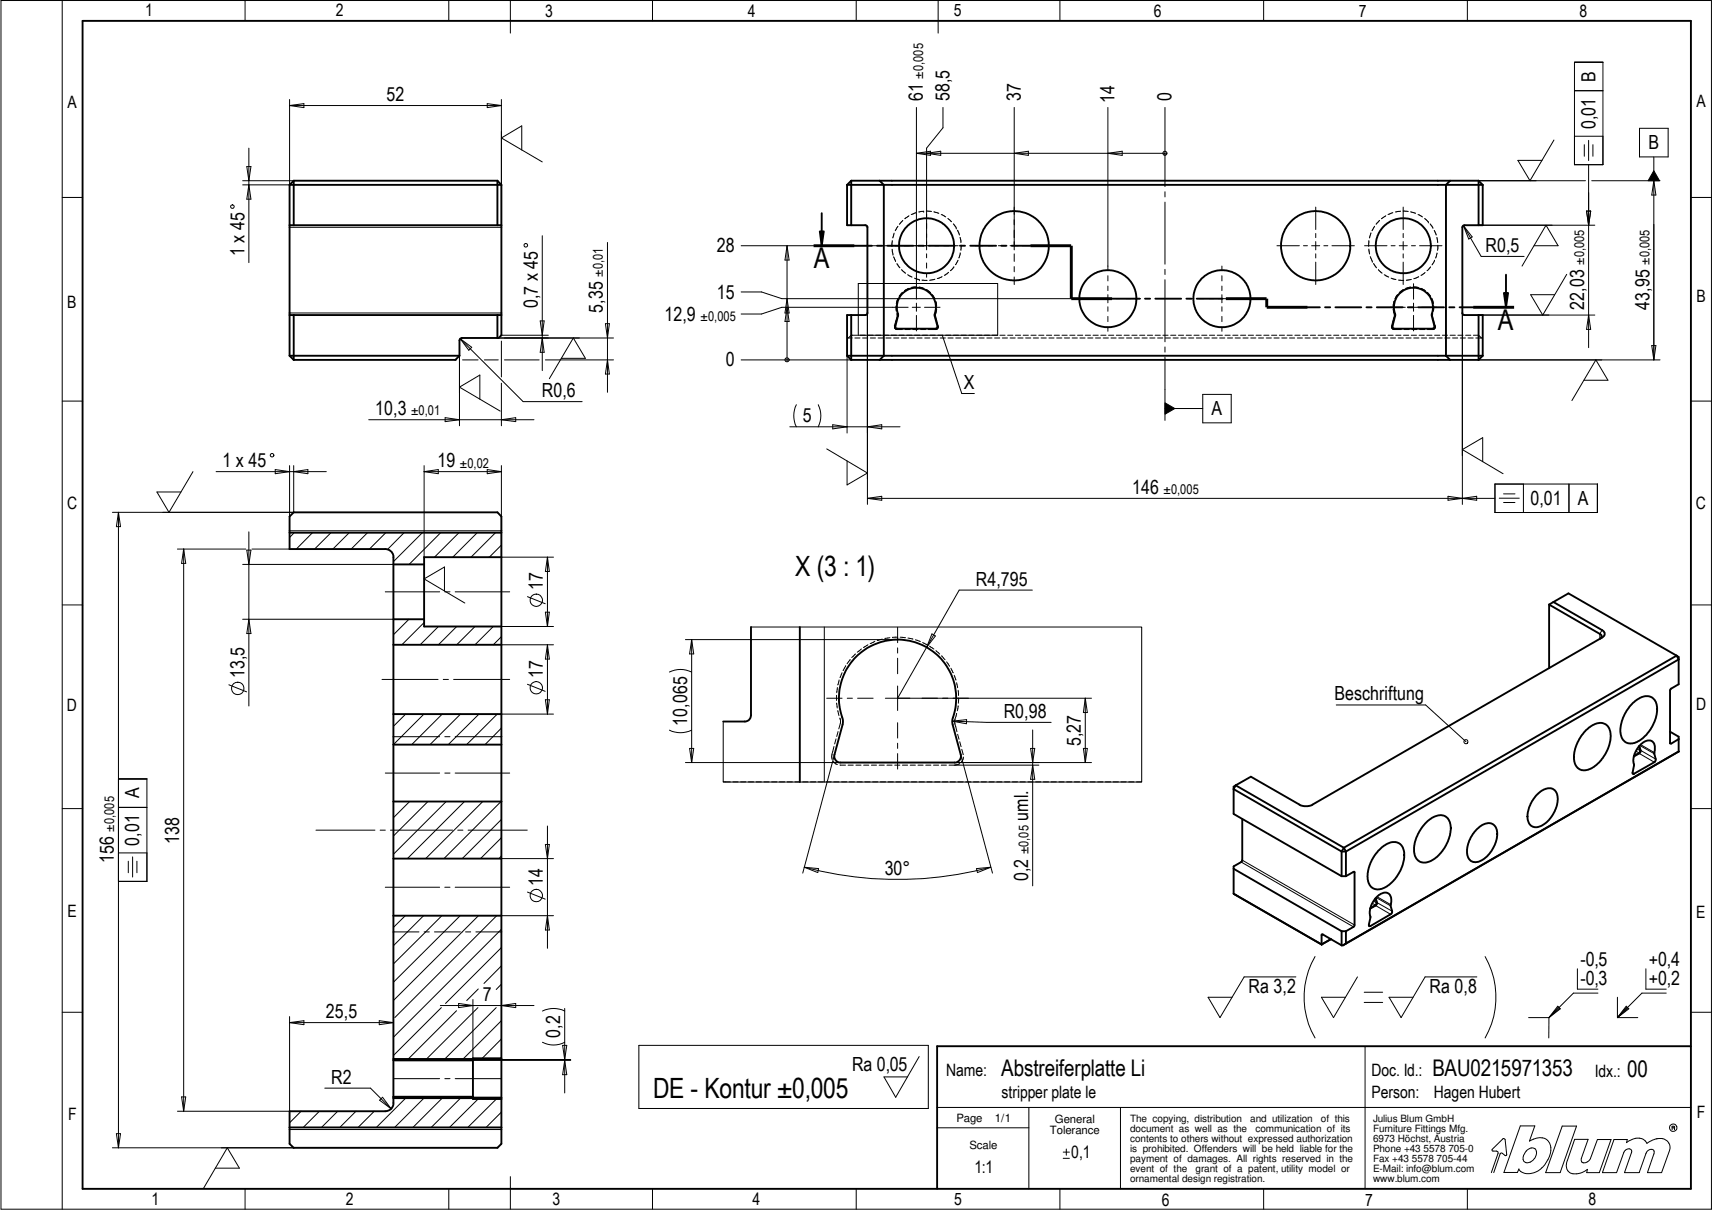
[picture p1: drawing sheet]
<svg xmlns="http://www.w3.org/2000/svg" width="420mm" height="297mm" viewBox="0 0 420 297" stroke-linecap="round" stroke-linejoin="round" font-family="sans-serif">
<g fill="none" stroke="#000" stroke-width=".25">
<path d="M.2 .1h419.8v296.7h-419.8zM15.3 .1v296.7M60.1 .1v5M110.1 .1v5M125.3 .1v8M160.1 .1v5M210.1 .1v5M230.2 .1v8M260.1 .1v5M310.1 .1v5M360.1 .1v5M386.4 15.3h7v25.1h-7z"/>
<path d="M61.1 36.4v28.1M71.1 24.4v21h-11.5M71.1 25.9h52M71.1 25.9l3.5-.5v1zM119.6 25.4l3.5 .5-3.5 .5zM123.1 24.4v30.9M128 36.8v-5.9l-4.9 3 10 5.9M224.9 37.6h61M224.9 26.4v47M224.9 37.6l3.5-.5v1zM227.4 37.6l3.5-.5v1zM231.4 26.4v5l-4 5v24.9"/>
<path d="M248.9 26.4v34.9M248.9 37.6l3.5-.5v1zM271.9 26.4v40M271.9 37.6l3.5-.5v1zM285.9 37.6h.1M285.9 26.4v19.4M381.4 34.4l-5.9 10-3-5h5.9M386.4 33.4h7M386.4 22.3h7M388.8 35.5v2.9M389.9 34.5v4.9M390.9 35.5v2.9"/>
<path d="M402.4 31.5h7v7h-7zM405.9 38.5v49.8M15.3 48.5h5M59.6 44.4h12.5M60.6 40.9h1l-.5 3.5zM61.1 45.4l.5 3.5h-1zM71.1 55.8h52M133.1 57.9v33.1M149.1 59.5v36.8M219 59.1l-.1 1.4M219.4 57.2l-.3 1.2M220.3 55.5l-.6 1.1"/>
<path d="M221.6 54.1l-.9 .9M223.1 53l-1 .7M224.8 52.2l-1.2 .5M226.7 51.9h.1M226.7 51.9l-1.2 .1M227.3 51.8l1.3 .1M229.2 52l1.2 .4M231 52.7l1.1 .6M232.6 53.6l.9 .8M234 54.9l.7 1.1M234.7 56h.1M235 56.5l.4 1.2"/>
<path d="M235.6 58.3l.2 1.3M285.9 47.1v1.2M285.9 49.6v15.3M322.9 50.8v5.5M322.9 57.3v1M322.9 59.3v2M335.9 59.1v1.4M336.5 57.2l-.4 1.2M337.3 55.5l-.6 1.1M338.6 54.1l-.9 .9M340.1 53l-1.1 .7M341.8 52.2l-1.2 .5"/>
<path d="M343.7 51.9l-1.2 .1M344.3 51.8l1.3 .1M344.4 50.8v5.5M344.4 57.3v1M344.4 59.3v2M346.2 52l1.2 .4M348 52.7l1.1 .6M349.6 53.6l1 .9M350.6 54.5h.1M351 54.9l.7 1.1M352 56.6l.5 1.1M352.6 58.3l.2 1.3"/>
<path d="M359.1 55.4l4.4 7.5h10.5M359.1 55.4l2.2 2.8-.8 .5zM362.9 44.4h26.2M362.9 55.3h28.5M389.4 51.8h1l-.5 3.5zM389.9 40.4v44.9M390.6 44.4h16.8M405.9 41.9l1.4 2.5h-2.8zM405.9 44.4l.5 3.5h-1zM415 48.5h5M71.1 76.8h52M132.6 78.8h1l-.5 3.5z"/>
<path d="M148.6 79.5h1l-.5 3.5zM181.9 71.7h5l5 1.6h73.1M181.9 60.3h46.5M193.2 73.3l.5 3.5h-1.1zM193.2 60.3v28M193.2 75.4l.5 3.5h-1.1zM193.2 60.3l.5 3.5h-1.1zM210.6 69.6h34.2v12.7h-34.2zM212.9 76.8v47M218.9 61.2l.2 1.2M219.1 62.4h.1M219.3 63l.5 1.2"/>
<path d="M219.8 78.8l-.3 1.2M219.9 75.1l.1 1.3M220.1 64.7l.7 1M220.1 77l.1 .6-.3 1.1M220.4 73.3l-.4 1.2M221.3 66.2l.9 .9M221.5 71.8l-.8 .9M222.7 67.4l1.1 .6M222.9 75.4h-31l-5 1.7h-5M223.1 70.8l-1.1 .5M223.9 75.4h2M224.4 68.3l1.2 .4"/>
<path d="M224.9 74.4v2M224.9 77.4v3.8M224.9 70.4l-1.2 .1M225.6 70.5l1.2 .3M225.6 68.7h.1M226.3 68.7l1.2 .1M226.9 75.4h3.8M227.4 71.1l1 .7M227.4 62.3v1M227.4 64.6v1.2M227.4 67.1v1M228.4 71.8h.1"/>
<path d="M228.8 72.3l.6 1.1M229.4 60.3h1M229.4 68.5l-1.2 .3M229.6 77.1v.1M229.6 74l.3 1.2M229.9 75.8l-.3 1.7 .6 2.5M231.2 67.9l-1.2 .5M231.6 60.3h1.3M232.8 66.8l-1 .8M234.1 65.5l-.9 1M234.2 60.3h1M235.1 63.9l-.6 1.1"/>
<path d="M235.7 62.1l-.4 1.2M235.9 60.2l-.1 1.3M239.4 60.3h1.8M242.5 60.3h1.2M245 60.3h1.9M247.9 60.3h2M248.9 62.3v1.9M248.9 65.4v1.3M248.9 68v1.8M250.9 60.3h1.8M254 60.3h1.3M256.5 60.3h1.9"/>
<path d="M266.3 73.3h1.2M268.8 73.3h1.1M270.9 73.3h2M271.9 67.7v1.3M271.9 70.2v1.1M271.9 72.3v2M271.9 75.3v1.1M271.9 77.7v1.3M273.9 73.3h1.1M276.3 73.3h1.2M278.8 73.3h1.1M285.9 66.1v1.3"/>
<path d="M285.9 68.7v15.2M291.9 73.3h1.1M294.2 73.3h1.3M296.8 73.3h1.1M298.9 73.3h2M299.9 65.3v1.1M299.9 67.7v1.3M299.9 70.2v1.1M299.9 72.3v2M299.9 75.3v1.1M299.9 77.7v1.3M301.9 73.3h1.1"/>
<path d="M304.2 73.3h1.3M306.8 73.3h1.1M313.4 60.3h5.5M319.9 60.3h1M321.9 60.3h2M322.9 62.3v1M322.9 64.3v5.5M324.9 60.3h1M326.9 60.3h5.5M334.9 60.3h5.5M335.9 61.1l.2 1.3M336.3 63l.5 1.1"/>
<path d="M336.8 64.1h.1M337.1 64.7l.7 1M338.3 66.2l.9 .9M339.7 67.4l1.1 .6M341.1 75.4h3.8M341.4 68.3l1.2 .3M341.4 60.3h1M341.8 78.8l-.3 1.2M341.9 75.8l.1 .3a3.6 3.6 0 0 1-.1 2.6M342.1 74l-.2 1.2M343 72.3l-.7 1.1M343.2 68.7l1.3 .1"/>
<path d="M343.4 60.3h2M344.4 62.3v1M344.4 64.3v5.5M344.4 71.1l-1 .7M345.9 75.4h2M346.2 70.5l-1.2 .3M346.4 68.6l-1.3 .2M346.4 60.3h1M346.8 70.4l1.3 .2M346.9 69.6v3.8M346.9 74.4v2M346.9 77.4v3.8"/>
<path d="M347 68.4h.1M348.1 70.6h.1M348.2 67.9l-1.2 .5M348.4 60.3h5.5M348.7 70.8l1.1 .6M348.9 75.4h3.8M349.7 66.9l-1 .7M350.3 71.8l.8 .9M351.1 65.5l-.9 1M351.4 73.3l.4 1.2M351.6 77l.3 1.7M351.8 74.5h.1"/>
<path d="M351.9 75.1l-.1 1.3M351.9 78.8l.3 1.3a.63 .63 0 0 1-.4 .8h-1.5M352.1 63.9l-.7 1.1M352.7 62.1l-.4 1.2M352.9 60.2l-.1 1.3M358.9 76.8v47M362.9 77.3h28.5M376.5 60.3h5.9l-3-5-5.9 10M384.5 67.4l-5.9 9.9-2.9-5h5.8M389.9 77.3l.5 3.6h-1zM15.3 98.5h5M111.7 88.3h.3"/>
<path d="M112.8 87.3v17.2M112.9 83.1l15.5 15.5h14.5M112.9 83.1l2.9 2.2-.7 .7zM113.5 88.3h3.8M117.8 98v-5.9l-5 2.9 10 5.9M118.9 88.3h3.4M122.1 83h28.5M123.1 82.3h11.5M123.1 83.7v8.8M123.1 94.1v10.4M123.8 88.3h8.5M133.1 83l.5 3.5h-1z"/>
<path d="M133.8 88.3h16.8M137.7 88h6l-3-5-5.9 10M149.1 88.3l.5 3.5h-1zM181.9 88.3h27M193.2 88.3h.1M195.4 99.4a6.1 6.1 0 0 0 0 5.4M200.8 99.4a6.1 6.1 0 0 1 0 5.4M207.9 83h1.3M207.9 87.3v19M209.8 83h1.3M210.5 82.3h-1.6l-.7 .7M211.7 83h1.3"/>
<path d="M213.6 83h1.3M215.5 83h1.3M217.4 83h1.3M219.3 83h1.3M219.5 80l.1 .5M219.6 80.5h.1M219.6 80.5l.5 .4h1.4M219.9 80.8h.1M221.2 83h1.3M222.1 80.9h1.3M223.1 83h1.3M224 80.9h1.3"/>
<path d="M225 83h1.3M225.9 80.9h1.3M226.9 83h1.3M228.8 83h1.3M230.2 80.6h-.1M230.2 80.1h.1M230.3 80.1l-.2 .6-.4 .2h-1.9M230.7 83h1.3M231.3 82.3l4.7 14.3h3.1M232.7 83h1.2M234.6 83h1.2M236.5 83h1.2"/>
<path d="M238.4 83h1.2M240.3 83h1.2M242.2 83h1.2M244.1 83h1.3M245.4 82.3h1.3M246 83h1.3M247.3 82.3h1.3M247.9 83h1.3M249.2 82.3h1.3M249.8 83h1.3M251.1 82.3h1.3M251.7 83h1.3"/>
<path d="M253 82.3h1.3M253.6 83h1.3M254.9 82.3h1.3M255.5 83h1.3M256.8 82.3h1.3M257.4 83h1.3M258.7 82.3h1.3M259.3 83h1.3M260.6 82.3h1.3M261.2 83h1.3M262.5 82.3h1.3M263.1 83h1.3"/>
<path d="M264.4 82.3h1.3M265 83h1.3M266.3 82.3h1.3M266.9 83h1.3M268.3 82.3h1.2M268.8 83h1.3M270.2 82.3h1.2M270.8 83h1.2M271.9 80.2v1.1M272.1 82.3h1.2M272.7 83h1.2M274 82.3h1.2"/>
<path d="M274.6 83h1.2M275.9 82.3h1.2M276.5 83h1.2M277.8 82.3h1.2M278.4 83h1.2M279.7 82.3h1.3M280.3 83h1.2M281.6 82.3h1.3M282.2 83h1.3M283.5 82.3h1.3M284.1 83h1.3M285.4 82.3h1.3"/>
<path d="M285.9 98.9l2.4 1.4-2.4 1.4zM285.9 85.2v1.2M285.9 87.7v15.5M286 83h1.3M287.3 82.3h1.3M287.9 83h1.3M289.2 82.3h1.3M289.8 83h1.3M291.1 82.3h1.3M291.7 83h1.3M293 82.3h1.3M293.6 83h1.3"/>
<path d="M294.9 82.3h1.3M295.2 96.8h7v7h-7zM295.5 83h1.3M296.8 82.3h1.3M297.4 83h1.3M298.7 82.3h1.3M299.3 83h1.3M299.9 80.2v1.1M300.6 82.3h1.3M301.2 83h1.3M302.5 82.3h1.3M303.1 83h1.3"/>
<path d="M304.4 82.3h1.3M305 83h1.3M306.4 82.3h1.2M306.9 83h1.3M308.3 82.3h1.2M308.9 83h1.2M310.2 82.3h1.2M310.8 83h1.2M312.1 82.3h1.2M312.7 83h1.2M314 82.3h1.2M314.6 83h1.2"/>
<path d="M315.9 82.3h1.2M316.5 83h1.2M317.8 82.3h1.3M318.4 83h1.2M319.7 82.3h1.3M320.3 83h1.3M321.6 82.3h1.3M322.2 83h1.3M323.5 82.3h1.3M324.1 83h1.3M325.4 82.3h1.3M326 83h1.3"/>
<path d="M327.3 82.3h1.3M327.9 83h1.3M329.2 82.3h1.3M329.8 83h1.3M331.1 82.3h1.3M331.7 83h1.3M333 82.3h1.3M333.6 83h1.3M334.9 82.3h1.3M335.5 83h1.3M336.8 82.3h1.3M337.4 83h1.3"/>
<path d="M338.7 82.3h1.3M339.3 83h1.3M340.6 82.3h1.3M341.2 83h1.3M341.5 80.1a.63 .63 0 0 0 .5 .8h1.9M341.5 80.1h.1M341.6 80.5h.1M342.5 82.3h1.3M343.1 83h1.3M344.5 82.3h1.2M344.6 80.9h1.3M345 83h1.3"/>
<path d="M346.4 82.3h1.2M346.5 80.9h1.3M347 83h1.2M348.3 82.3h1.2M348.4 80.9h1.3M348.9 83h1.2M350.2 82.3h1.2M350.8 83h1.2M352.1 82.3h1.2M352.2 80.5h.1M352.7 83h1.2M354 82.3h1.2"/>
<path d="M354.6 83h1.2M355.9 82.3h1.3M356.5 83h1.2M357.8 82.3h1.3M358.4 83h1.3M359.7 82.3h1.3M360.3 83h1.3M361.6 82.3h1.3l.7 .7M362.2 83h1.7M362.9 88.3h44.5M388.7 93.3h5.9l-2.9-5-5.9 10M405.4 84.8h1l-.5 3.5z"/>
<path d="M415 98.5h5M47.4 115.8l-5.9 10-3-5h5.9M53 115.8h27.1M67.6 115.3l3.5 .5-3.5 .5zM71.1 114.3v12.5M72.1 114.3v11.5h-44.5M72.1 115.8l3.5-.5v1zM90.5 103h40.6M104.1 115.8h19M104.1 114.3v22.5M104.1 115.8l3.5-.5v1zM109.3 102.5l3.5 .5-3.5 .5z"/>
<path d="M119.6 115.3l3.5 .5-3.5 .5zM123.1 114.3v22.5h12.7M123.1 103l3.5-.5v1zM193.8 104.8h27.1M202.9 110.2l10 5.9-5 2.9v-5.8M204.4 104.3l3.5 .5-3.5 .5zM212.9 104.8l3.5-.5v1zM285.9 100.3h9.3M363.9 113.3v-5.9l-5 3 10 5.9M366.9 118.8h25.1v7h-25.1zM373.9 118.8v7M385.1 118.8v7"/>
<path d="M29.1 125.8v156M29.1 125.8l.5 3.5h-1zM43.5 134.8h16.8M45.1 134.8v138M45.1 134.8l.5 3.5h-1zM59.6 138.6h37M60.6 135h1l-.5 3.6zM61.1 130.6v42.7M61.8 134.8h9.3M71.1 130.3h52M72.2 130.8l-1.1 1.2M76.7 130.8l-4 4"/>
<path d="M81.2 130.8l-4 4M85.7 130.8l-4 4M90.2 130.8l-4 4M94.7 130.8l-4 4M99.2 130.8l-4.1 4.1M103.7 130.8l-7.1 7.1M108.2 130.8l-7.8 7.8M112.6 130.8l-6 6M117.1 130.8l-6 6M121.6 130.8l-6 6M123.1 133.8l-3 3M134.4 136.8v17"/>
<path d="M134.4 136.8l.4 3.5h-1zM212.9 122.3h154M212.9 122.3l3.5-.5v1zM355.4 121.8l3.5 .5-3.5 .5zM358.9 122.3l3.5-.5v1zM367.9 122.3h5M369 121.2h2.8M369 123.4h2.8M15.3 148.5h5M59.6 152h37M61.1 152l.5 3.5h-1zM94.6 145.3h13.3"/>
<path d="M100.4 152l-3.8 3.8M104.1 152.8l-5.5 5.5M107.6 153.8l-4.5 4.5M109.1 145.1v-5.9l-5 2.9 10 5.9M109.2 145.3h1.2M111.7 145.3h13.4M112.1 153.8l-4.5 4.5M116.6 153.8l-4.5 4.5M121.1 153.8l-4.5 4.5M123.1 156.3l-2 2M123.1 153.8h12.7M123.1 158.3h12.7"/>
<path d="M129.4 146.5l4.4 1.7M133.8 150.3h1l-.4 3.5zM134.4 158.3v17M134.4 158.3l.4 3.5h-1zM168.2 157h52.1M169.7 157v30.2M169.7 157l.6 3.5h-1.1zM184.3 153.9h95.9v38.1h-102.7v-14.9M202.3 153.9v38.1M211.4 159.3l-1 .8M213 158.3l-1.1 .7M214.7 157.4l-1.1 .6"/>
<path d="M216.5 156.9l-1.2 .3M218.4 156.5l-1.2 .2M219 156.5h.1M220.3 156.4h.1M220.3 156.4l-1.2 .1M220.3 154v3.8M220.3 159v1.3M220.9 156.4l1.3 .1M222.8 156.6l1.3 .3M224.7 157.1l1.2 .4M226.4 157.7l1.2 .6M228.1 158.6l1.1 .7"/>
<path d="M228.7 155.6l.9 .5-2.2 2.8zM229.7 159.7l.9 .9M253.4 144.9h-18l-15.1 26.5M393.2 154.7l-.6 .9v1.2M415 148.5h5M56.2 168.1l4.3 1.7M93.8 166.8h13.7M99.6 175.3l-3 3M104 175.3l-7.4 7.5M108.5 175.3l-7.5 7.5M108.8 166.8h1.3M111.3 166.8h13.8"/>
<path d="M113 175.3l-7.5 7.5M117.5 175.3l-7.5 7.5M122 175.3l-7.5 7.5M123.1 178.7l-4.1 4.1M123.1 175.3h12.7M129.4 168l4.4 1.7M133.8 171.8h1l-.4 3.5zM164.3 179.2a6.2 6.2 0 0 0 5.4 0M164.3 165a6.2 6.2 0 0 1 5.4 0M202.9 171.4h3.8M205.3 170.7v1.3M205.3 172.6l.2 1.2"/>
<path d="M205.5 168.8l-.2 1.3M205.6 174.5l.3 1.2M205.7 179.6l-.4 1.2M205.9 166.9l-.3 1.2M206.1 176.3l.1 1.3M206.2 177.8l-.3 1.1M206.2 177.6h.1M206.7 165.1l-.5 1.2M207.5 163.4l-.6 1.2M207.9 171.4h1.3M208.6 161.9l-.7 1M209.9 160.5l-.9 .9"/>
<path d="M210.5 171.4h3.8M217.3 171.4h50.6M220.3 161.6v3.8M220.3 168.4v6M220.3 177.4v3.8M231.1 161l.8 1M232.3 162.5l.7 1M233 163.5h.1M233.4 164l.5 1.2M233.7 177l8.5 .3h15.8M233.7 177l3.5-.3v1zM234.2 165.8l.4 1.2"/>
<path d="M234.4 176.5l-.1 .9 .6 2.2M234.4 176.5h.1M234.8 175.1l-.4 1.3M234.8 167.6l.2 1.2M235.2 173.3l-.3 1.2M235.2 169.5v1.2M235.3 171.4l-.1 1.2M253.4 179.2v38.3M266.3 171.4v15.8M266.3 171.4l.6 3.5h-1zM327.9 173.1h22l9.9 9M15.3 198.5h5"/>
<path d="M29.1 191.2h7v25.2h-7M29.1 198.2h7M94.6 189.8h13.3M96.6 180.8h11.3M100.5 196.8l-3.9 3.9M105 196.8l-8.4 8.4M109.2 180.8h1.2M109.2 189.8h1.2M109.5 196.8l-12.9 12.9M111.7 180.8h11.4M111.7 189.8h13.4M114 196.8l-14 14"/>
<path d="M118.5 196.8l-14 14M123 196.8l-14 14M168.2 187.2h38.1M169.2 183.7h1.1l-.6 3.5zM177.5 191.9h1.7M179.9 191.9h1.2M181.8 191.9h1.2M183.7 191.9h1.2M185.6 191.9h1.2M187.5 191.9h1.3M189.4 191.9h1.3M191.3 191.9h1.3"/>
<path d="M193.2 191.9h1.3M195.1 191.9h1.3M197 191.9h1.3M198.9 191.9h1.3M200.8 191.9h1.3M202.7 191.9h1.3M204.5 186.9l.6 .6 .4 .2M204.6 191.9h1.3M204.7 183.3l-.5 1.9v1.2M204.8 185.3l-7.8 29M205.2 181.4l-.4 1.2M206.2 187.8h1.3"/>
<path d="M206.5 191.9h1.3M208.1 187.8h1.3M208.4 191.9h1.3M210 187.8h1.3M210.3 191.9h1.3M212 187.8h1.2M212.2 191.9h1.3M213.9 187.8h1.2M214.2 191.9h1.2M215.8 187.8h1.2M216.1 191.9h1.2M217.7 187.8h1.2"/>
<path d="M218 191.9h1.2M219.6 187.8h1.2M219.9 191.9h1.2M220.3 182.5v1.2M220.3 185v3.8M221.5 187.8h1.2M221.8 191.9h1.2M223.4 187.8h1.3M223.7 191.9h1.2M225.3 187.8h1.3M225.6 191.9h1.3M227.2 187.8h1.3"/>
<path d="M227.5 191.9h1.3M229.1 187.8h1.3M229.4 191.9h1.3M231 187.8h1.3M231.3 191.9h1.3M232.9 187.8h22.1M233.2 191.9h1.3M234.3 187.2h33.6M235 180.3l.4 1.2M235.1 191.9h1.3M235.5 182.1l.4 1.2M235.5 187.5l-1.2 .3"/>
<path d="M235.8 185.3l7.8 29M236 183.9l.4 1.3M236.4 185.8l-.1 .7-.3 .5M237 191.9h1.3M238.9 191.9h1.3M240.8 191.9h1.3M242.7 191.9h1.3M244.6 191.9h1.3M246.5 191.9h1.3M248.4 191.9h1.3M250.3 191.9h1.3M252.3 191.9h1.2"/>
<path d="M252.9 183.7h1l-.5 3.5zM253.4 187.8l.5 3.5h-1zM254.2 191.9h1.2M256.1 191.9h1.2M258 191.9h1.2M259.9 191.9h1.2M261.8 191.9h1.2M263.7 191.9h1.3M265.6 191.9h1.3M265.9 183.7h1l-.6 3.5zM267.5 191.9h1.3M269.4 191.9h1.3"/>
<path d="M271.3 191.9h1.3M273.2 191.9h1.3M275.1 191.9h1.3M277 191.9h1.3M278.9 191.9h1.3M400.6 189.7l.4 .2M401.5 184.4l.8 .4M401.8 183.9l.7 .4M402.3 185l3.7 2.1M402.5 183l3.5 2M402.6 182.8l3.4 1.9M402.6 184.2l3.7 2.2"/>
<path d="M409.9 182.4l.3 .1M415 198.5h5M29.1 209.4h7M31.5 211.4v2.8M32.5 210.4v4.9M33.6 211.4v2.8M77.5 203.8h14.5M93.3 203.8h1.3M94.6 217.8h13.3M95.8 203.8h15.3M109.2 217.8h1.2M111.7 217.8h13.4"/>
<path d="M112.3 203.8h1.3M114.9 203.8h14.5M123.1 201.2l-9.7 9.6M123.1 205.7l-5.2 5.1M123.1 210.1l-.6 .7M123.1 210.8h12.7M129.4 219l4.4 1.7M133.8 207.3h1l-.4 3.5zM134.4 202.8v30M197.4 212.9a89.1 89.1 0 0 0 45.8 0M197.4 212.9l3.5 .3-.2 1zM239.6 213.2l3.6-.3-3.3 1.3z"/>
<path d="M304.6 211.6l27.6 15.9M304.9 211.2l27.5 15.9M332.2 214l.2 .2M96.6 228.8h6.2M99.5 224.8l-2.9 2.9M104 224.8l-7.4 7.4M104.1 228.8h1.3M106.6 228.8h6.4M108.4 224.8l-11.8 11.8M112.9 224.8l-16.3 16.3M114.2 228.8h1.3M116.8 228.8h6.3"/>
<path d="M117.4 224.8l-20.8 20.8M121.9 224.8l-25 25M123.1 228.1l-26.5 26.5M123.1 232.6l-13.8 13.7M123.1 237.1l-4.3 4.3M123.1 224.8h12.7M134.4 224.8l.4 3.5h-1zM318 239.8h-12.7l-5.9 10-2.9-5h5.9M322.7 234.8a19.9 19.9 0 0 0 0 20M324.6 229.4l-.3 .2M333.2 239.8l-5.9 10-3-5h5.9M335.9 227.1l.4 .2"/>
<path d="M336.8 221.7l.8 .5M337.1 221.2l.8 .5M337.6 222.3l3.7 2.2M337.8 220.3l3.5 2.1M337.9 220.1l3.4 2M337.9 221.6l3.8 2.1M362.4 239.8h-12.7l-5.8 10-3-5h5.9M364.5 234.8a20.2 20.2 0 0 1 0 20M387.1 237.8v5h5.1M403.9 237.8v5h5M15.3 248.5h5M71.1 249.6v23.2h-27.6"/>
<path d="M71.1 251l3.5-.4v.9zM71.1 251h25.5M93.1 250.6l3.5 .4-3.5 .5zM108.1 246.8h23M108.3 247.4l-11.7 11.7M112 248.1l-11.8 11.9M112.6 246.3l3.5 .5-3.5 .6zM116.1 245.4v14.4M117.3 247.4l-12.6 12.6M117.4 242.8l-2.9 2.8M121.8 247.4l-12.6 12.6M123.1 250.6l-9.4 9.4"/>
<path d="M123.1 241.6l-1.3 1.3M123.1 255.1l-4.7 4.7M123.1 259.5l-.3 .3M123.1 246.8l3.5-.5v1.1zM133.1 255.9a5.8 5.8 0 0 0 5.5 0M133.1 248.2a6.2 6.2 0 0 1 5.5 0M138.1 256.6h1l-.5 3.5zM138.6 247.6v20.7M156.8 256.6h71v15.5h-71zM225.6 259.4l-5.8 10-2.9-5h5.8M334.8 246.1h4.5M334.8 243.6h4.5"/>
<path d="M335 256.8v35M375.1 249.8h5M380.1 249.8v5M382.3 247l.6 .6-2.8 2.2zM382.5 247.2l-2.4 2.6M382.8 247.5l-2.7 2.3M392.2 243.8h-6l-6.1 6M396.9 249.8h5M396.9 244.8v5M399.1 247l.6 .6-2.8 2.2zM399.2 247.2l-2.3 2.6M399.6 247.5l-2.7 2.3"/>
<path d="M408.9 243.8h-5.9l-6.1 6M415 248.5h5M28.6 278.3h1l-.5 3.5zM44.6 269.3h1l-.5 3.5zM71.1 277.3h52M73.9 272.8l-2.8 2.8M78.4 272.8l-4 4M79.7 267.1h11.2l5.1 5.1M82.9 272.8l-4 4M87.4 272.8l-4 4M91.9 272.8l-4 4M93.2 270.1l.7-.7 2.1 2.8z"/>
<path d="M96.6 269.3h19.5M96.6 260.3h19.5M96.6 264.8h11.3M99.6 269.6l-7.2 7.2M104 269.6l-7.2 7.2M108.5 269.6l-7.2 7.2M109.2 264.8h1.2M111.7 264.8h11.4M113 269.6l-7.2 7.2M116.1 269.5h7M116.1 260.1h24M116.1 260.3h24"/>
<path d="M117.3 269.8l-7 7M121.8 269.8l-7 7M123.1 273l-3.8 3.8M138.6 260.3l.5 3.5h-1zM230 271.9h185M230 276.9h22.5M252.5 271.9v19.9M275 271.9v19.9M373.1 276.4h3.6l-1.3 3.7a4.1 4.1 0 0 1 4.3-.3 4.2 4.2 0 0 1-.2 5.4 4.7 4.7 0 0 1-6.3 2.4l-.4-.6-.4 .8h-3.3zM383.4 276.4h3.5l-4 11.5h-3.6zM386.4 279.7h3.4l-1.7 4.8v.5l.4 .5 1.1-.3 .7-.7 1.7-4.8h3.4l-2.9 8.2h-3.1l.2-.8a4.1 4.1 0 0 1-4.5 .7 2.4 2.4 0 0 1-.4-2.9zM396.1 279.7h3.3l-.2 .8a3.6 3.6 0 0 1 4.4-.5l.6 .7 2-1 1.6-.2a2.25 2.25 0 0 1 1.9 2.9l-1.9 5.5h-3.5l1.7-4.8v-.4a1.1 1.1 0 0 0-1.2-.5 1.1 1.1 0 0 0-.8 .9l-1.7 4.8h-3.6l1.7-4.9a.81 .81 0 0 0-.5-1 .81 .81 0 0 0-1 .4l-.4 .4-1.8 5.1h-3.4z"/>
<path d="M410.4 276.9h.4M410.8 276.9l.2 .4M410.8 276.9a.19 .19 0 0 0 .2-.3 .19 .19 0 0 0-.2-.1h-.4v.8M27.6 281.8h44.5M52.8 286.8h5.9l-2.9-5-5.9 10M60.1 291.8v5M110.1 291.8v5M125.3 288.8v8M160.1 291.8v5M210.1 291.8v5M260.1 291.8v5M260.9 284.4h1.6"/>
<path d="M260.9 282.8h1.6M261.7 282.1v1.5M310.1 291.8v5M360.1 291.8v5M366 287.9l1.7-4.8-.1-.4-.3-.1h-1l-.1-.4 2.8-2.7 .4 .3 .4 3.6a.26 .26 0 0 1-.1 .3 .26 .26 0 0 1-.4-.1l-.8-.6-.3 .3-1.6 4.6M374.6 282.6a1.52 1.52 0 0 1 2.3-.4 2.39 2.39 0 0 1-2.5 3.2 1.71 1.71 0 0 1 .1-2.7z"/>
<circle cx="285.9" cy="37.6" r=".49"/>
<circle cx="57" cy="50.7" r=".43"/>
<circle cx="129.1" cy="60.2" r=".44"/>
<circle cx="193.2" cy="88.3" r=".51"/>
<circle cx="66.8" cy="111.8" r=".44"/>
<circle cx="131.6" cy="147.4" r="1.52"/>
<circle cx="58.3" cy="169" r="1.53"/>
<circle cx="131.6" cy="168.8" r="1.52"/>
<circle cx="359.8" cy="182.1" r=".49"/>
<circle cx="131.6" cy="219.8" r="1.52"/>
<circle cx="410.6" cy="276.9" r=".92"/>
</g>
<g fill="none" stroke="#000" stroke-width=".47">
<path d="M20.3 5.1h394.7v286.7h-394.7zM71.1 55.3v22M71.1 45.4v9.9M71.1 45.4h52M71.1 55.3h52M72.1 44.4v10.9M72.1 44.4l-1 1M72.1 44.4h50M122.1 44.4v10.9M122.1 44.4l1 1M123.1 55.3v22M123.1 45.4v9.9"/>
<path d="M201.2 56.8h1l-.5 3.5zM201.7 52.3v8M207.9 45.4v9.9h4.5l.5 .4v21.3l-.4 .3h-4.6v10M207.9 45.4h147M208.9 44.4h7M208.9 44.4v10.9M208.9 44.4l-1 1M215.9 44.4h147M215.9 44.4l1 1v41.9M354.9 45.4h9M354.9 45.4v41.9l1 1M355.9 44.4l-1 1"/>
<path d="M362.9 44.4v10.9M362.9 44.4l1 1M363.9 45.4v9.9h-4.5l-.5 .4v21.3l.4 .3h4.6v10M71.1 77.3v10M71.1 77.3h52M72.1 77.3v11M122.1 77.3v5.7M123.1 77.3v5l-.7 .7h-9.3l-.3 .5v3.8M208.9 77.3v11M209.7 60.3h4.3M215.3 60.3h1.2M217.8 60.3h6.3"/>
<path d="M221.3 72.2a4.9 4.9 0 0 1 6.2-.7 4.9 4.9 0 0 1 1.9 5.9l.7 2.7-.1 .3-.3 .3h-9.6l-.4-.3v-.3l.7-2.6a5.2 5.2 0 0 1 .9-5.3zM225.4 60.3h1.3M228 60.3h6.3M235.6 60.3h1.2M238.1 60.3h6.4M245.7 60.3h1.3M248.3 60.3h4.6M272.9 73.3h6.8M281 73.3h1.3M283.5 73.3h6.4M291.2 73.3h1.2M293.7 73.3h6.3"/>
<path d="M320.9 75.4h3M325.2 75.4h1.3M327.7 75.4h6.4M335.4 75.4h1.2M337.9 75.4h6.3M343.4 72.2a4.9 4.9 0 0 1 6.2-.8 4.9 4.9 0 0 1 1.8 6l.7 2.7-.1 .3-.3 .3-9.7-.1-.3-.5 .7-2.6a5.2 5.2 0 0 1 1-5.3zM345.5 75.4h1.3M348.1 75.4h6.3M355.7 75.4h1.2M358.2 75.4h3.4M362.9 77.3v11M369.1 71.9h1l-.5 3.5z"/>
<path d="M369.6 67.4v8M71.1 87.3l1 1M71.1 87.3h41.7M112.8 87.3l-1.1 1h-39.6M207.9 87.3h9M207.9 87.3l1 1M208.9 88.3h147M216.9 87.3h147M216.9 87.3l-1 1M355.9 88.3h7M363.9 87.3l-1 1M71.1 130.8v4h23.5a2.07 2.07 0 0 1 2 1.6v2.2"/>
<path d="M71.1 130.8v-4l1-1h50l1 1v4M71.1 130.8h52M96.6 138.6v13.4M96.6 138.6h7.5M104.1 138.6v13.4M123.1 136.8v17M123.1 130.8v6M123.1 136.8h-19v1.8M96.6 158.3v17M96.6 152v6.3M96.6 158.3h26.5M96.6 152h7.5"/>
<path d="M104.1 152v1.8h19M123.1 158.3v17M123.1 153.8v4.5M184.3 153.9v21.7a1.52 1.52 0 0 1-1.5 1.5h-5.3M196.3 153.9v38.1M380.2 148.4l12.4 7.2a.63 .63 0 0 1 .5 .6 .63 .63 0 0 1-.5 .6M380.2 148.4v15.6M381.2 147.8l12.1 6.9a.96 .96 0 0 1 .5 .9 .96 .96 0 0 1-.6 .9l-71.4 41.2-.8 .2-1.7-.2-12.3-7-3.7 2.1M381.2 147.8l3.7-2.1 26.6 15.3M381.2 147.8l-1 .6M96.6 175.3v7.5M96.6 175.3h26.5"/>
<path d="M123.1 175.3v7.5M209.7 161.7a14.4 14.4 0 0 1 18.3-2.4 14.4 14.4 0 0 1 5.7 17.5l.1 1.1 2 7.4a1.57 1.57 0 0 1-1.5 1.9h-28a1.57 1.57 0 0 1-1.5-1.9l2-7.4a4.6 4.6 0 0 0-.4-2.9 14.4 14.4 0 0 1 3.3-13.3zM389.2 179.3l1.2-1 1.1-.6a2.67 2.67 0 0 1 2.8 .3 2.67 2.67 0 0 1 1 2.6l-.4 2.4-1 2.3-1.6 2-1.1 .9-1.1 .6a2.67 2.67 0 0 1-2.8-.2 2.67 2.67 0 0 1-1-2.7l.2-1.9 .7-1.8 .9-1.5zM400.6 172.7l2.1-1.5a2.6 2.6 0 0 1 2.7 0 2.6 2.6 0 0 1 1.3 2.4l-.4 2.8-.9 2.1-1.3 1.9-1.9 1.5a2.73 2.73 0 0 1-3.2 .3 2.73 2.73 0 0 1-1.3-2.8l.1-1.2 .5-2 .9-1.7zM409.9 179.6l2.1 1.2v3.7M411.5 161l.5 .3v6.7l-1.9 1-.2 .4v13.1h.3l1.8-1.1M411.5 161l.5 .9-81.7 47.1M411.5 161l-81.7 47.1M96.6 182.8v14M96.6 196.8v14M96.6 182.8h26.5M96.6 196.8h26.5"/>
<path d="M123.1 182.8v14M123.1 196.8v14M303.3 192.8l-.5 .9 26.5 15.3M303.3 192.8l26.5 15.3M303.3 192.8l-.5 .3v6.7l26.5 15.3M377 195.3l1.1-1 .9-.5a2.22 2.22 0 0 1 2.4 .1 2.22 2.22 0 0 1 .9 2.2l-.3 1.9-1 2.1-1.4 1.7-1.4 1a2.22 2.22 0 0 1-2.4-.1 2.22 2.22 0 0 1-.9-2.3l.4-2.2 .7-1.6zM402.2 183.2l.3 1.1v.4l-1.5 .8M402.3 183.1l.4 1.1-.1 .5-1.6 1M402.5 183l1.1-.9a1.65 1.65 0 0 1 2 0 1.65 1.65 0 0 1 .5 1.8l-.1 1.1 .3 1.4-.1 .5-5.4 3.1-.2-.3 .4-1.8-.2-1 .2-1.2 .4-1.3zM412 184.5l-81.7 47.1M412 184.5l-82.4 47.6M412 184.5h.1"/>
<path d="M96.6 210.8v14M96.6 210.8h26.5M123.1 210.8v14M302.8 213.3l26.5 15.3M302.8 219.4l21.5 12.5M302.8 219.4l.5 .3M304.9 201v10.2l-.3 .4-1.8 1.1v6.7M329.3 209h1M329.3 209v6.1M329.3 215.1h1M329.8 208.1l-.5 .9M329.8 208.1l.5 .9"/>
<path d="M330.3 215.1l2-1.1 .1 .1v13.1l-.2 .3-1.9 1.1M330.3 209v6.1M338.2 208.9l1-1 1.6-.9a2.54 2.54 0 0 1 3.8 2.3l-.1 1.8-.9 2.9-1.6 2.2-1.2 1.1-1.1 .7a2.65 2.65 0 0 1-2.9-.1 2.65 2.65 0 0 1-1.2-2.6l.1-1.4 .6-2 1-1.8zM349.7 202.2l1.1-1 1.5-.8a2.53 2.53 0 0 1 3.7 2.5l-.2 2.3-1.2 2.9-2 2.3-1.7 1.1a2.67 2.67 0 0 1-2.8-.2 2.67 2.67 0 0 1-1.1-2.7l.2-1.5 .4-1.4 .7-1.6zM362.2 203.8l.9-.8 1.1-.7a2.16 2.16 0 0 1 3.2 2l-.3 2.5-1 2-1.2 1.5-1.8 1.2a2.17 2.17 0 0 1-2.3-.3 2.17 2.17 0 0 1-.8-2.2l.1-1.1 .4-1.4 1-1.8zM96.6 224.8v35.2M96.6 224.8h26.5M123.1 224.8v35M324.3 231.9v-2.5h.3l4.7 2.7M324.3 231.9h.1M326.6 230.5l-2.3 1.4M329.3 228.6v3.5"/>
<path d="M329.3 228.6h1M329.3 232.1h.3M330.3 228.6v3M330.3 231.6l-.7 .5M337.6 220.6l.3 1.1-.2 .4-1.4 .8M337.6 220.5l.3 1.1v.4l-1.6 1.1M337.9 220.2l1.1-.8a1.59 1.59 0 0 1 1.9 0 1.59 1.59 0 0 1 .5 1.7l-.1 1.3 .4 1.3-.2 .5-5.4 3.2-.2-.4 .4-1.7-.1-1v-1.1l.7-1.7zM96.6 260v.3M96.6 260h19.5M116.1 260v.3M123.1 259.8v.3M123.1 259.8h-7v.2"/>
<path d="M415 256.8h-185v35M71.1 276.8v4l1 1h50l1-1v-4M71.1 276.8h52M96.6 269.6v1.2a1.95 1.95 0 0 1-2 2h-23.5v4M96.6 269.2v.4M96.6 269.2h19.5M96.6 269.2v-8.9h19.5v8.9M96.6 269.6h19.5M116.1 269.2v.4M116.1 269.5h7M116.1 260.1h7M116.1 269.6v.2h7"/>
<path d="M123.1 269.5v.3M123.1 260.1v9.4M123.1 269.8v7"/>
<circle cx="227.4" cy="60.3" r="6.7"/>
<circle cx="248.9" cy="60.3" r="8.5"/>
<circle cx="271.9" cy="73.3" r="7"/>
<circle cx="299.9" cy="73.3" r="7"/>
<circle cx="322.9" cy="60.3" r="8.5"/>
<circle cx="344.4" cy="60.3" r="6.7"/>
</g>
<path d="M405.9 41.9l1.4 2.5h-2.8zM201.2 56.8h1l-.5 3.5zM369.1 71.9h1l-.5 3.5zM285.9 98.9l2.4 1.4-2.4 1.4z" fill="#000"/>
<path d="M199.7 60.3h10M252.9 60.3h10v13h10M300.9 73.3h9.9M310.9 73.3v2.1h10M361.6 75.4h10" fill="none" stroke="#000" stroke-width=".72" stroke-linecap="butt"/>
<g font-size="7">
<text x="199.7" y="65.9">A</text>
<text x="367.6" y="81">A</text>
</g>
<g font-size="6.9">
<text x="195.1" y="141.4">X (3 : 1)</text>
<text x="160.3" y="269.5">DE - Kontur ±0,005</text>
</g>
<g font-size="5.6">
<text x="245.7" y="264">Abstreiferplatte Li</text>
<text x="351.5" y="264.2">BAU0215971353</text>
<text x="399.3" y="264.3">00</text>
</g>
<g font-size="4.8">
<text x="391.5" y="20.1" transform="rotate(-90 391.5 20.1)">B</text>
<text x="94.9" y="24.8">52</text>
<text x="226.5" y="24.8" transform="rotate(-90 226.5 24.8)">61</text>
<text x="233" y="24.8" transform="rotate(-90 233 24.8)">58,5</text>
<text x="250.5" y="24.8" transform="rotate(-90 250.5 24.8)">37</text>
<text x="273.5" y="25.3" transform="rotate(-90 273.5 25.3)">14</text>
<text x="287.5" y="24.8" transform="rotate(-90 287.5 24.8)">0</text>
<text x="391.5" y="31.7" transform="rotate(-90 391.5 31.7)">0,01</text>
<text x="404.6" y="36.6">B</text>
<text x="60" y="62.9" transform="rotate(-90 60 62.9)">1 x 45</text>
<text x="175.9" y="61.9">28</text>
<text x="364.6" y="61.8">R0,5</text>
<text x="132" y="75.6" transform="rotate(-90 132 75.6)">0,7 x 45</text>
<text x="148" y="76.8" transform="rotate(-90 148 76.8)">5,35</text>
<text x="175.9" y="73.3">15</text>
<text x="388.8" y="76" transform="rotate(-90 388.8 76)">22,03</text>
<text x="404.8" y="76" transform="rotate(-90 404.8 76)">43,95</text>
<text x="163.1" y="78.7">12,9</text>
<text x="178.1" y="90">0</text>
<text x="236.5" y="95.5">X</text>
<text x="92.1" y="101.9">10,3</text>
<text x="133" y="97.5">R0,6</text>
<text x="297.3" y="101.9">A</text>
<text x="197" y="103.7">5</text>
<text x="54.6" y="114.7">1 x 45</text>
<text x="107.4" y="114.7">19</text>
<text x="277.9" y="121.2">146</text>
<text x="375.6" y="124">0,01</text>
<text x="387.3" y="124">A</text>
<text x="239.5" y="143.8">R4,795</text>
<text x="133.3" y="144.9" transform="rotate(-90 133.3 144.9)">17</text>
<text x="60" y="166.5" transform="rotate(-90 60 166.5)">13,5</text>
<text x="133.3" y="166.4" transform="rotate(-90 133.3 166.4)">17</text>
<text x="327.5" y="172">Beschriftung</text>
<text x="168.6" y="178.1" transform="rotate(-90 168.6 178.1)">10,065</text>
<text x="246.3" y="176.2">R0,98</text>
<text x="265.2" y="183.1" transform="rotate(-90 265.2 183.1)">5,27</text>
<text x="34.2" y="196" transform="rotate(-90 34.2 196)">A</text>
<text x="252.3" y="201.5" transform="rotate(-90 252.3 201.5)">uml.</text>
<text x="34.2" y="207.6" transform="rotate(-90 34.2 207.6)">0,01</text>
<text x="44" y="207.1" transform="rotate(-90 44 207.1)">138</text>
<text x="28" y="211.8" transform="rotate(-90 28 211.8)">156</text>
<text x="217.1" y="214.8">30°</text>
<text x="133.3" y="217.4" transform="rotate(-90 133.3 217.4)">14</text>
<text x="252.3" y="216.4" transform="rotate(-90 252.3 216.4)">0,2</text>
<text x="387.9" y="237.2">-0,5</text>
<text x="404.7" y="237.2">+0,4</text>
<text x="118.5" y="245.7">7</text>
<text x="306.4" y="243.7">Ra 3,2</text>
<text x="350.8" y="243.7">Ra 0,8</text>
<text x="387.9" y="241.8">-0,3</text>
<text x="404.7" y="241.8">+0,2</text>
<text x="80" y="249.9">25,5</text>
<text x="137.5" y="254.8" transform="rotate(-90 137.5 254.8)">0,2</text>
<text x="209.2" y="263">Ra 0,05</text>
<text x="81.3" y="266">R2</text>
</g>
<g font-size="4.2">
<text x="35.6" y="4">1</text>
<text x="82.4" y="4">2</text>
<text x="133.8" y="4.1">3</text>
<text x="183.5" y="4.1">4</text>
<text x="234" y="4">5</text>
<text x="283.2" y="4.1">6</text>
<text x="333.5" y="4.1">7</text>
<text x="387.7" y="4.1">8</text>
<text x="16.5" y="26.5">A</text>
<text x="416.3" y="26.3">A</text>
<text x="16.5" y="75.7">B</text>
<text x="416.4" y="74">B</text>
<text x="16.5" y="124.9">C</text>
<text x="416.2" y="124.8">C</text>
<text x="16.4" y="174.5">D</text>
<text x="416.3" y="174.3">D</text>
<text x="16.5" y="225">E</text>
<text x="416.3" y="225.5">E</text>
<text x="232.2" y="264.1">Name:</text>
<text x="245.8" y="269.6">stripper plate le</text>
<text x="336.6" y="264.2">Doc. Id.:</text>
<text x="336.6" y="269.7">Person:</text>
<text x="351.9" y="269.7">Hagen Hubert</text>
<text x="391.4" y="264.3">Idx.:</text>
<text x="16.8" y="275">F</text>
<text x="416.4" y="274.4">F</text>
<text x="262.9" y="284.3">0,1</text>
<text x="239.2" y="288.1">1:1</text>
<text x="37.2" y="295.8">1</text>
<text x="84.9" y="295.9">2</text>
<text x="135.6" y="295.9">3</text>
<text x="184.7" y="295.9">4</text>
<text x="234.2" y="295.9">5</text>
<text x="285.1" y="296">6</text>
<text x="335" y="296">7</text>
<text x="389.8" y="295.9">8</text>
</g>
<g font-size="3.3">
<text x="226.6" y="19.3" transform="rotate(-90 226.6 19.3)">±0,005</text>
<text x="388.8" y="65.1" transform="rotate(-90 388.8 65.1)">±0,005</text>
<text x="404.8" y="65.1" transform="rotate(-90 404.8 65.1)">±0,005</text>
<text x="148" y="68" transform="rotate(-90 148 68)">±0,01</text>
<text x="171.9" y="78.8">±0,005</text>
<text x="100.9" y="102">±0,01</text>
<text x="112.8" y="114.8">±0,02</text>
<text x="285.5" y="121.3">±0,005</text>
<text x="28" y="204.2" transform="rotate(-90 28 204.2)">±0,005</text>
<text x="252.4" y="209.8" transform="rotate(-90 252.4 209.8)">±0,05</text>
</g>
<g font-size="2.8">
<text x="234.7" y="275.5">Page</text>
<text x="244.1" y="275.5">1/1</text>
<text x="258.9" y="275.6">General</text>
<text x="257.7" y="278.4">Tolerance</text>
<text x="237.9" y="282.1">Scale</text>
</g>
<g font-size="2.5">
<text x="277.4" y="275.3">The copying, distribution</text>
<text x="306.8" y="275.3">and utilization</text>
<text x="324.2" y="275.3">of this</text>
<text x="337" y="275.4">Julius Blum GmbH</text>
<text x="277.4" y="277.8">document as well as the</text>
<text x="277.4" y="280.3">contents to others without expressed authorization</text>
<text x="308.1" y="277.8">communication of its</text>
<text x="337" y="277.9">Furniture Fittings Mfg.</text>
<text x="337" y="280.3">6973 Höchst, Austria</text>
<text x="277.4" y="282.7">is prohibited. Offenders will be held liable for the</text>
<text x="277.4" y="285.2">payment of damages. All rights reserved in the</text>
<text x="277.4" y="287.7">event of the</text>
<text x="293.4" y="287.7">grant of a patent, utility model or</text>
<text x="337" y="282.8">Phone +43 5578 705-0</text>
<text x="337" y="285.3">Fax +43 5578 705-44</text>
<text x="337" y="287.7">E-Mail: info@blum.com</text>
<text x="277.4" y="290.2">ornamental design registration.</text>
<text x="337" y="290.2">www.blum.com</text>
</g>
</svg>
